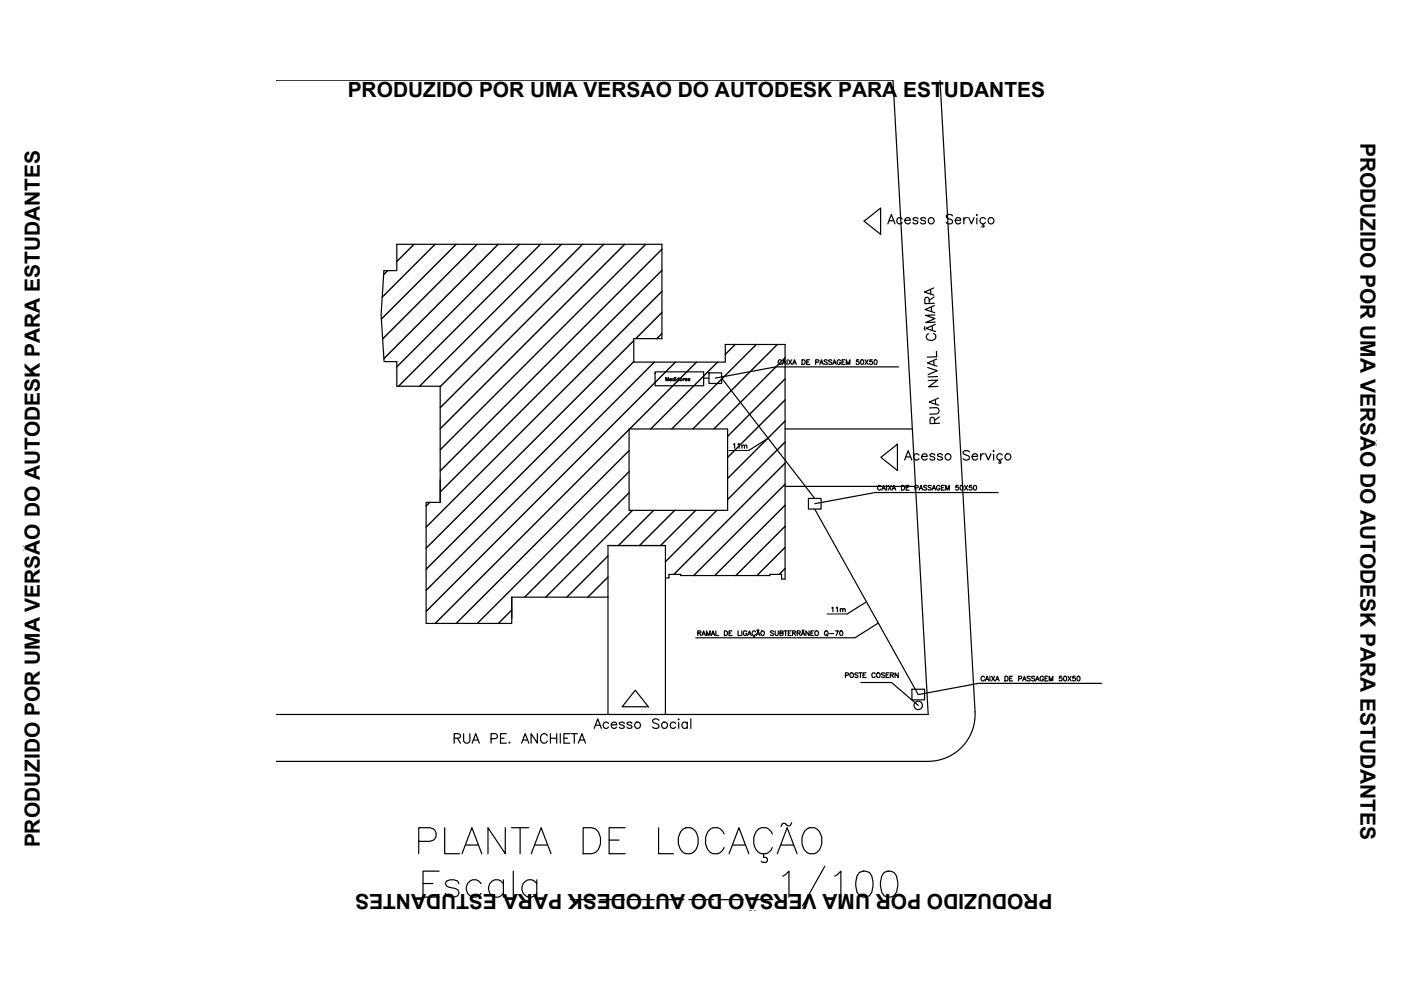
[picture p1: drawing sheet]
<svg xmlns="http://www.w3.org/2000/svg" width="297mm" height="210mm" viewBox="0 0 297 210" stroke-linecap="round" stroke-linejoin="round" font-family="sans-serif">
<!-- layer: Piso -->
<g fill="none" stroke="#000" stroke-width=".3">
<path d="M82.2 57.4l-.9 .8M87.8 51.8l-3.7 3.6M92.2 51.8l-11.2 11.2M96.7 51.8l-15.8 15.9M101.2 51.8l-20.1 20.1M105.6 51.8l-24.2 24.2M110.1 51.8l-26 26M114.6 51.8l-30.1 30.1M119 51.8l-30.1 30.1M123.5 51.8l-30.2 30.2M128 51.8l-34.7 34.6M132.4 51.8l-39.1 39.1"/>
<path d="M136.9 51.8l-43.6 43.6M140.3 52.8l-47 47M140.3 57.3l-47 47M134.4 72.2l-44.1 44M134.4 76.7l-44.1 44M138.7 76.8l-48.4 48.4M140.3 61.8l-50 50M140.3 66.2l-5.5 5.6M140.3 70.7l-1 1.1M143.2 76.8l-52.9 52.8M147.7 76.8l-14.2 14.1M152.1 76.8l-14.1 14.1"/>
<path d="M155.9 73l-2.1 2.1M160.3 73l-17.9 17.9M164.8 73l-17.9 17.9M166.5 75.9l-15.1 15M133.4 91.1l-41.1 41.1M133.4 95.5l-36.7 36.7M166.5 80.3l-12.2 12.2M166.5 84.8l-12.2 12.2M166.5 89.3l-12.2 12.1M166.5 93.7l-12.2 12.2M166.5 98.2l-23.6 23.6M91.1 106.5l-.8 .8"/>
<path d="M128.9 117.9l-8.7 8.7M133.4 100l-32.2 32.2M133.4 104.5l-22.2 22.1M134.1 108.2l-18.4 18.4M138.6 108.2l-7.5 7.5M143 108.2l-7.4 7.5M147.5 108.2l-7.5 7.5M152 108.2l-10.9 10.9M166.5 102.7l-19.4 19.3M166.5 107.1l-15 14.9M166.5 111.6l-10.5 10.4M166.5 116.1l-6 5.9"/>
<path d="M108.5 129.3l-2.8 2.9M128.9 122.3l-4.3 4.3M166.5 120.5l-1.3 1.3"/>
</g>
<!-- layer: Paredebaix -->
<g fill="none" stroke="#000" stroke-width=".25">
<path d="M58.5 17h.1M58.5 17h130.8l7.5 134.5h-138.3M199.3 17l7.4 133.9M183.2 46.9l3.5-2.8v5.6zM138.9 78.8h10.3v3h-10.3zM150.3 79.1h2.7v2.2h-2.7zM133.4 90.9h20.9v17.3h-20.9zM149.2 80.2h1.1M153 80.2l19.7 25.5M166.5 90.9h26.9M186.8 97l3.5-2.8v5.6zM166.5 103.1h27.6"/>
<path d="M171.4 105.7h2.7v2.2h-2.7zM172.7 107.9l22 39.4M108.5 126.6v4.5M108.5 126.6h20.4M141.1 122.5h.7v-.7h2.5v.2h18.9v-.2h2.5v1h.8v-49.8h-12.7v3.8h-19.4v-5h5.9v-20h-56.2v5.6h-2.7l-.6 9.3 .6 10h2.7v5.2h9.2v24.6h-3v25.7h18.2v-5.6M128.9 151.5v-35.8h12.2v35.8M134.7 146.3l2.8 3.6h-5.6zM193.3 146.1h2.7v2.3h-2.7zM206.7 150.9a9.9 9.9 0 0 1-9.9 10.5M58.5 161.4h138.3"/>
</g>
<!-- layer: Texto -->
<g fill="none" stroke="#000" stroke-width=".25">
<path d="M188.2 47.5l.8-2 .8 2M188.5 46.8h1M191.3 46.4a.64 .64 0 0 0-1-.1 .64 .64 0 0 0 0 1 .64 .64 0 0 0 1-.1M191.9 46.7h1.1a.61 .61 0 0 0-.9-.5 .61 .61 0 0 0-.2 1 .6 .6 0 0 0 1.1 0M194.6 46.4a.6 .6 0 0 0-1 0l.3 .3 .6 .2 .1 .3a.6 .6 0 0 1-1 0M196.2 46.4a.6 .6 0 0 0-1 0l.3 .3 .6 .2 .1 .3a.6 .6 0 0 1-1 0M202 45.8a.75 .75 0 0 0-.8-.4 .75 .75 0 0 0-.6 .5l.2 .3 .8 .3a.49 .49 0 0 1 .3 .4 .49 .49 0 0 1-.1 .5 .92 .92 0 0 1-1.2-.2M202.5 46.7h1.2a.62 .62 0 0 0-.9-.5 .62 .62 0 0 0-.2 1 .61 .61 0 0 0 1.1 0M204.4 46.1v1.4M205.1 46.1a.64 .64 0 0 0-.7 .6M205.4 46.1l.6 1.4 .5-1.4M207.1 45.5v.2z"/>
<path d="M207.1 46.2v1.3M208.4 47.5v.3h.1l.1 .2h-.4M208.9 46.4a.64 .64 0 0 0-.9-.1 .64 .64 0 0 0 0 1 .64 .64 0 0 0 .9-.1M196.1 69.3l-.2 .3 .2 .4M196.7 77.9l2 .7-1.9 .8M197.3 61.4v.9M197.5 65.1v.9M197.6 69.1l.1 .9M197.9 70.7a.74 .74 0 0 1 .5 .8 .74 .74 0 0 1-.7 .7 .88 .88 0 0 1-1-.2 .88 .88 0 0 1-.2-1l.4-.2M198 61.1l-2 .8 2 .7M198 76.4v1M198 63l-1 .7"/>
<path d="M198.1 64.3l-2 .1v-.9l.1-.4 .4-.1 .3 .2 .1 1.2M198.1 64.8l-2 .8 2.1 .7M198.2 66.8l-2 .1 2 .6-1.9 .9 2-.1M198.3 68.8l-2 .8 2.1 .7M198.5 74.5l.1 1.1-2 .1M198.6 76.1l-2 .9 2.1 .6M198.8 79.8l-2 .1M141.2 80.7v-.7l.2 .7 .3-.7v.7M142 80.5h.4a.24 .24 0 0 0-.4-.2 .24 .24 0 0 0 0 .4 .24 .24 0 0 0 .4-.1M143 80.4a.23 .23 0 0 0-.4-.1 .23 .23 0 0 0 0 .4 .23 .23 0 0 0 .4-.1M143 80v.7M143.2 80h.1"/>
<path d="M143.3 80.3v.4M143.9 80.4a.23 .23 0 0 0-.3-.1 .23 .23 0 0 0 0 .4 .23 .23 0 0 0 .3-.1M143.9 80v.7M144.9 80.3v.4M145.1 80.3l-.2 .2M145.3 80.5h.4a.24 .24 0 0 0-.4-.1 .24 .24 0 0 0 0 .3 .24 .24 0 0 0 .4-.1M146.3 80.4h-.4l.3 .1v.2l-.3-.1M191.8 97.5l.8-2 .7 2M192.1 96.9h.9M194.8 96.5a.64 .64 0 0 0-.9-.1 .64 .64 0 0 0 0 .9 .64 .64 0 0 0 .9 0M195.4 96.8h1.2a.62 .62 0 0 0-.9-.5 .62 .62 0 0 0-.2 1 .62 .62 0 0 0 1.1 0M196.8 80.7l2-.1-1.9 1.4 2-.1"/>
<path d="M197.1 86.5l1.4-.1a.67 .67 0 0 1 .6 .7 .67 .67 0 0 1-.5 .7h-1.5M198.2 96.5a.6 .6 0 0 0-1.1 0l.1 .2 .9 .3 .1 .3a.6 .6 0 0 1-1.1 0M198.3 84.7l.1 1M199 84.4l-2 .9 2 .6M199.2 88.4l-1.1 .7M199.2 89.7l-2 .1v-.8l.2-.4 .3-.1 .3 .1 .2 1.2M199.8 96.5a.6 .6 0 0 0-1 0l.1 .2 .8 .3 .1 .3a.6 .6 0 0 1-1 0M205.5 95.8a.76 .76 0 0 0-1.3 .2l.2 .3 .8 .3a.49 .49 0 0 1 .3 .4 .49 .49 0 0 1-.2 .4 .94 .94 0 0 1-1.1-.1M206.1 96.8h1.1a.61 .61 0 0 0-.8-.5 .61 .61 0 0 0-.2 1 .6 .6 0 0 0 1 0M207.9 96.2v1.3M208.7 96.2a.64 .64 0 0 0-.8 .6M209 96.2l.5 1.3 .6-1.3"/>
<path d="M210.6 95.6h.2zM210.7 96.3v1.2M211.9 97.5v.3h.2l.1 .3h-.5M212.5 96.5a.64 .64 0 0 0-1-.1 .64 .64 0 0 0 0 .9 .64 .64 0 0 0 1 0M96.3 156.5l1.1-.1 .2-.3-.1-.4-.3-.1h-.9v2M97 156.5l.6 1.1M98.3 155.6v1.4a.67 .67 0 0 0 .7 .6 .67 .67 0 0 0 .6-.6v-1.4M100.1 157.6l.8-2 .7 2M100.4 156.9h.9M104.1 156.6h.9a.53 .53 0 0 0 .5-.5 .53 .53 0 0 0-.5-.5h-.9v2M106.1 156.5h.8M107.4 155.6h-1.3v2h1.3"/>
<path d="M107.9 157.5h.2zM110.6 157.6l.8-2 .7 2M110.9 156.9h.9M113.9 155.6v2l-1.3-2v2M116 156a.74 .74 0 0 0-.8-.4 .74 .74 0 0 0-.6 .7 .88 .88 0 0 0 .2 1 .88 .88 0 0 0 .9 .2l.3-.4M116.7 156.5h1.3M116.7 155.6v2M118 155.6v2M118.8 155.6v2M119.6 156.5h.7M120.8 155.6h-1.2v2h1.2M121.1 155.6h1.3"/>
<path d="M121.8 155.6v2M122.6 157.6l.8-2 .7 2M122.9 156.9h1M126 154.4l.7-2 .8 2M126.3 153.8h.9M129 153.4a.64 .64 0 0 0-.9-.1 .64 .64 0 0 0 0 .9 .64 .64 0 0 0 .9-.1M129.6 153.7h1.1a.62 .62 0 0 0-.8-.5 .62 .62 0 0 0-.2 .9 .61 .61 0 0 0 1 0M132.4 153.4a.6 .6 0 0 0-1.1 0l.3 .3 .7 .2 .1 .2a.6 .6 0 0 1-1.1 0M134 153.4a.6 .6 0 0 0-1.1 0l.3 .3 .7 .2 .1 .2a.6 .6 0 0 1-1.1 0M139.7 152.7a.75 .75 0 0 0-.7-.3 .75 .75 0 0 0-.6 .5l.2 .3 .7 .3a.49 .49 0 0 1 .4 .4 .49 .49 0 0 1-.2 .4 .94 .94 0 0 1-1.1-.2M143.2 153.4a.64 .64 0 0 0-.9-.1 .64 .64 0 0 0 0 .9 .64 .64 0 0 0 .9-.1M143.9 152.4v.2z"/>
<path d="M143.9 153.2v1.2M145.7 153.4a.64 .64 0 0 0-.9-.1 .64 .64 0 0 0 0 .9 .64 .64 0 0 0 .9-.1M145.7 153.1v1.3M146.5 152.4v2"/>
<circle cx="197.4" cy="46.8" r=".66"/>
<circle cx="210.1" cy="46.8" r=".66"/>
<circle cx="144.4" cy="80.5" r=".24"/>
<circle cx="201" cy="96.9" r=".66"/>
<circle cx="213.7" cy="96.9" r=".66"/>
<circle cx="135.2" cy="153.7" r=".66"/>
<circle cx="140.9" cy="153.7" r=".66"/>
</g>
<!-- layer: TEXTO-GERAL -->
<g fill="none" stroke="#000" stroke-width=".25">
<path d="M165.7 76.5a.36 .36 0 0 0-.4-.2 .36 .36 0 0 0-.3 .4 .41 .41 0 0 0 .1 .5 .41 .41 0 0 0 .5-.1l.1-.1M165.9 77.3l.4-1 .3 1M166 76.9h.5M166.9 76.3v1M167.2 76.3l.7 1M167.9 76.3l-.7 1M168.1 77.3l.3-1 .4 1M168.2 76.9h.5M170 76.3h.4a.53 .53 0 0 1 .3 .5 .53 .53 0 0 1-.3 .5h-.4zM171 76.8h.4M171.7 76.3h-.7v1h.7M172.9 76.8h.6l.1-.4-.7-.1v1"/>
<path d="M173.8 77.3l.4-1 .3 1M173.9 76.9h.5M175.4 76.4l-.2-.1-.5 .1 .1 .3 .6 .3-.2 .3-.5-.2M176.3 76.4l-.2-.1-.4 .1 .1 .3 .5 .3-.2 .3-.4-.2M176.5 77.3l.4-1 .4 1M176.7 76.9h.5M178.2 76.5a.36 .36 0 0 0-.4-.2 .36 .36 0 0 0-.3 .4v.2a.36 .36 0 0 0 .3 .4 .36 .36 0 0 0 .4-.4h-.2M178.5 76.8h.4M179.1 76.3h-.6v1h.6M179.4 77.3v-1l.4 1 .4-1v1M182.1 76.3h-.5v.4a.35 .35 0 0 1 .5 0 .35 .35 0 0 1-.1 .5 .35 .35 0 0 1-.5-.1M182.6 76.3a.46 .46 0 0 1 .5 .5 .46 .46 0 0 1-.5 .4l-.1-.4z"/>
<path d="M183.4 76.3l.7 1M184.1 76.3l-.7 1M184.9 76.3h-.4l-.1 .4a.35 .35 0 0 1 .5 0 .35 .35 0 0 1 0 .5 .35 .35 0 0 1-.5-.1M185.4 76.3a.46 .46 0 0 1 .6 .5 .46 .46 0 0 1-.6 .4l-.1-.4zM190.5 77.8h-26.1l-12.7 2.4M186.8 103.1a.37 .37 0 0 0-.4-.2 .37 .37 0 0 0-.3 .4v.2a.37 .37 0 0 0 .3 .4 .37 .37 0 0 0 .4-.2M187 103.9l.3-1 .4 1M187.1 103.6h.5M188 102.9v1M188.3 102.9l.7 1M189 102.9l-.7 1M189.1 103.9l.4-1 .4 1"/>
<path d="M189.3 103.6h.5M191.1 102.9h.4a.53 .53 0 0 1 .3 .5 .53 .53 0 0 1-.3 .5h-.4zM192.1 103.4h.4M192.8 102.9h-.7v1h.7M194 103.4h.6v-.4l-.6-.1v1M194.9 103.9l.4-1 .3 1M195 103.6h.5M196.5 103.1l-.6-.1v.2l.5 .3 .1 .3-.2 .1-.5-.1M197.4 103.1l-.2-.2-.4 .2 .1 .2 .4 .2 .1 .3-.2 .1-.4-.1M197.6 103.9l.4-1 .4 1M197.8 103.6h.4M199.3 103.1a.37 .37 0 0 0-.4-.2 .37 .37 0 0 0-.3 .4v.2a.36 .36 0 0 0 .3 .4 .36 .36 0 0 0 .4-.4h-.3"/>
<path d="M199.6 103.4h.4M200.2 102.9h-.6v1h.6M200.5 103.9v-1l.4 1 .4-1v1M203.2 102.9h-.5l-.1 .4a.35 .35 0 0 1 .6 0 .35 .35 0 0 1-.1 .5 .35 .35 0 0 1-.5-.1M203.7 103a.46 .46 0 0 1 .5 .4 .46 .46 0 0 1-.5 .5l-.2-.4zM204.5 102.9l.7 1M205.2 102.9l-.7 1M206 102.9h-.5v.4a.35 .35 0 0 1 .5 0 .35 .35 0 0 1 0 .6 .35 .35 0 0 1-.6-.2M206.5 103a.46 .46 0 0 1 .6 .4 .46 .46 0 0 1-.6 .5l-.1-.4zM211.6 104.4h-26.1l-12.8 2.4M179.3 143.2l.5-.1 .1-.3-.6-.1v1M180.3 142.8l.1-.1a.45 .45 0 0 1 .6 .5 .45 .45 0 0 1-.7 .3z"/>
<path d="M181.9 142.8l-.2-.1-.5 .1 .1 .2 .6 .3v.2l-.2 .2-.5-.2M182.1 142.7h.7M182.4 142.7v1M182.5 144.7h6.5l5.7 4.9M183 143.1h.4M183.6 142.7h-.6v1h.6M185.6 142.9a.37 .37 0 0 0-.5-.2 .37 .37 0 0 0-.3 .3v.3a.36 .36 0 0 0 .3 .4 .36 .36 0 0 0 .5-.3M185.9 142.8l.1-.1a.45 .45 0 0 1 .6 .5 .45 .45 0 0 1-.7 .3zM187.5 142.8l-.2-.1-.4 .1 .1 .2 .5 .4-.2 .3-.4-.2M187.9 143.1h.4M188.5 142.7h-.6v1h.6M188.8 143.1h.5l.1-.3-.6-.1v1"/>
<path d="M189.1 143.1l.3 .6M190.4 142.7v1l-.6-1v1M208.7 143.6a.37 .37 0 0 0-.4-.2 .37 .37 0 0 0-.3 .4 .41 .41 0 0 0 .1 .5 .41 .41 0 0 0 .6-.1v-.1M208.9 144.4l.4-1 .4 1M209 144h.5M209.9 143.4v1M210.2 143.4l.7 1M210.9 143.4l-.7 1M211.1 144.4l.4-1 .3 1M211.2 144h.5M213.1 143.4h.3a.53 .53 0 0 1 .4 .5 .53 .53 0 0 1-.4 .5h-.3zM214.1 143.9h.3"/>
<path d="M214.7 143.4h-.6v1h.6M216 143.9h.5l.1-.4-.6-.1v1M216.8 144.4l.4-1 .4 1M217 144h.4M218.4 143.5l-.2-.1-.4 .1 .1 .3 .5 .2v.2l-.2 .2-.4-.2M219.4 143.5l-.3-.1-.4 .1 .1 .3 .5 .2 .1 .2-.3 .2-.4-.2M219.6 144.4l.3-1 .4 1M219.7 144h.5M221.2 143.6a.37 .37 0 0 0-.4-.2 .37 .37 0 0 0-.3 .4 .41 .41 0 0 0 .1 .5 .41 .41 0 0 0 .6-.1v-.2h-.2M221.6 143.9h.3M222.2 143.4h-.6v1h.6M222.5 144.4v-1l.3 1 .4-1v1"/>
<path d="M225.1 143.4h-.5v.4a.35 .35 0 0 1 .5 0 .35 .35 0 0 1 0 .5 .35 .35 0 0 1-.6-.1M225.6 143.4a.46 .46 0 0 1 .6 .5 .46 .46 0 0 1-.6 .4l-.1-.4zM226.4 143.4l.7 1M227.1 143.4l-.7 1M228 143.4h-.5l-.1 .4a.35 .35 0 0 1 .6 0 .35 .35 0 0 1-.1 .5 .35 .35 0 0 1-.5-.1M228.5 143.4a.46 .46 0 0 1 .5 .5 .46 .46 0 0 1-.5 .4l-.2-.4zM233.5 144.9h-26l-12.8 2.4"/>
</g>
<!-- layer: SITUACAO -->
<g fill="none" stroke="#000" stroke-width=".25">
<path d="M162.9 92.9l-4.1 2.6M148 134.2h.5l.1-.3-.6-.1v1M148.3 134.2l.3 .6M148.8 134.8l.4-1 .4 1M148.9 134.4h.5M149.8 134.8v-1l.4 1 .4-1v1M150.8 134.8l.4-1 .3 1M150.9 134.4h.5M151.8 133.8v1h.6M153.6 133.8h.3a.53 .53 0 0 1 .4 .5 .53 .53 0 0 1-.4 .5h-.3zM154.6 134.2h.4M155.2 133.8h-.6v1h.6"/>
<path d="M156.5 133.8v1h.5M157.3 133.8v1M158.3 134a.37 .37 0 0 0-.4-.2 .37 .37 0 0 0-.3 .3 .41 .41 0 0 0 .1 .6 .41 .41 0 0 0 .6-.1v-.2h-.2M158.5 134.8l.4-1 .4 1M158.7 134.4h.4M159.8 134.8l.2 .2h-.3M160.2 134a.37 .37 0 0 0-.4-.2 .37 .37 0 0 0-.3 .3v.3a.36 .36 0 0 0 .3 .4 .36 .36 0 0 0 .4-.3M160.4 134.8l.3-1 .4 1M160.5 134.4h.5M160.7 133.6v.1M160.7 133.6l-.2 .1M160.9 133.6l-.2 .1"/>
<path d="M161.4 133.9a.43 .43 0 0 1 .7 .3 .43 .43 0 0 1-.7 .4zM164 133.9l-.2-.1-.4 .1v.2l.6 .4-.2 .3-.4-.2M164.3 133.8v.7l.3 .3 .4-.2v-.8M165.4 134.2h.6v-.3v-.1h-.6v1l.6-.1v-.3l-.2-.2M166.2 133.8h.7M166.6 133.8v1M167.1 134.2h.4M167.8 133.8h-.7v1h.7M168 134.2h.6l.1-.3-.7-.1v1M168.4 134.2l.3 .6M169 134.2h.6v-.3l-.6-.1v1M169.4 134.2l.3 .6"/>
<path d="M169.9 134.8l.4-1 .3 1M170 134.4h.5M170.1 133.7h.4M171.5 133.8v1l-.6-1v1M171.9 134.2h.4M172.5 133.8h-.6v1h.6M172.9 133.9a.43 .43 0 0 1 .6 .3 .43 .43 0 0 1-.6 .4zM174.9 133.9l.1-.1a.45 .45 0 0 1 .6 .5 .45 .45 0 0 1-.7 .3zM175.2 134.6l.3 .2M175.9 134.3h.8M177.1 133.8h.6l-.4 1M178.2 133.8a.46 .46 0 0 1 .5 .4 .46 .46 0 0 1-.5 .5l-.2-.4z"/>
<path d="M183.7 127.6l-4.1 2.6M186.2 132.1l-4.9 3.1h-33.8"/>
<circle cx="194.7" cy="149.6" r=".89"/>
</g>
<text font-size="13.7" x="87.5" y="184.2">PLANTA DE LOCAÇÃO</text>
<text font-size="13.2" x="88.5" y="193.3">Escala _______1/100</text>
<g font-size="4.4">
<text x="73.7" y="20.5">PRODUZIDO POR UMA VERSÃO DO AUTODESK PARA ESTUDANTES</text>
<text x="288.4" y="30.3" transform="rotate(90 288.4 30.3)">PRODUZIDO POR UMA VERSÃO DO AUTODESK PARA ESTUDANTES</text>
<text x="8.4" y="179.7" transform="rotate(-90 8.4 179.7)">PRODUZIDO POR UMA VERSÃO DO AUTODESK PARA ESTUDANTES</text>
<text x="223.1" y="189.5" transform="rotate(-180 223.1 189.5)">PRODUZIDO POR UMA VERSÃO DO AUTODESK PARA ESTUDANTES</text>
</g>
<g font-size="4">
<text x="154.2" y="96.3">11m</text>
<text x="175" y="130.9">11m</text>
</g>
</svg>
